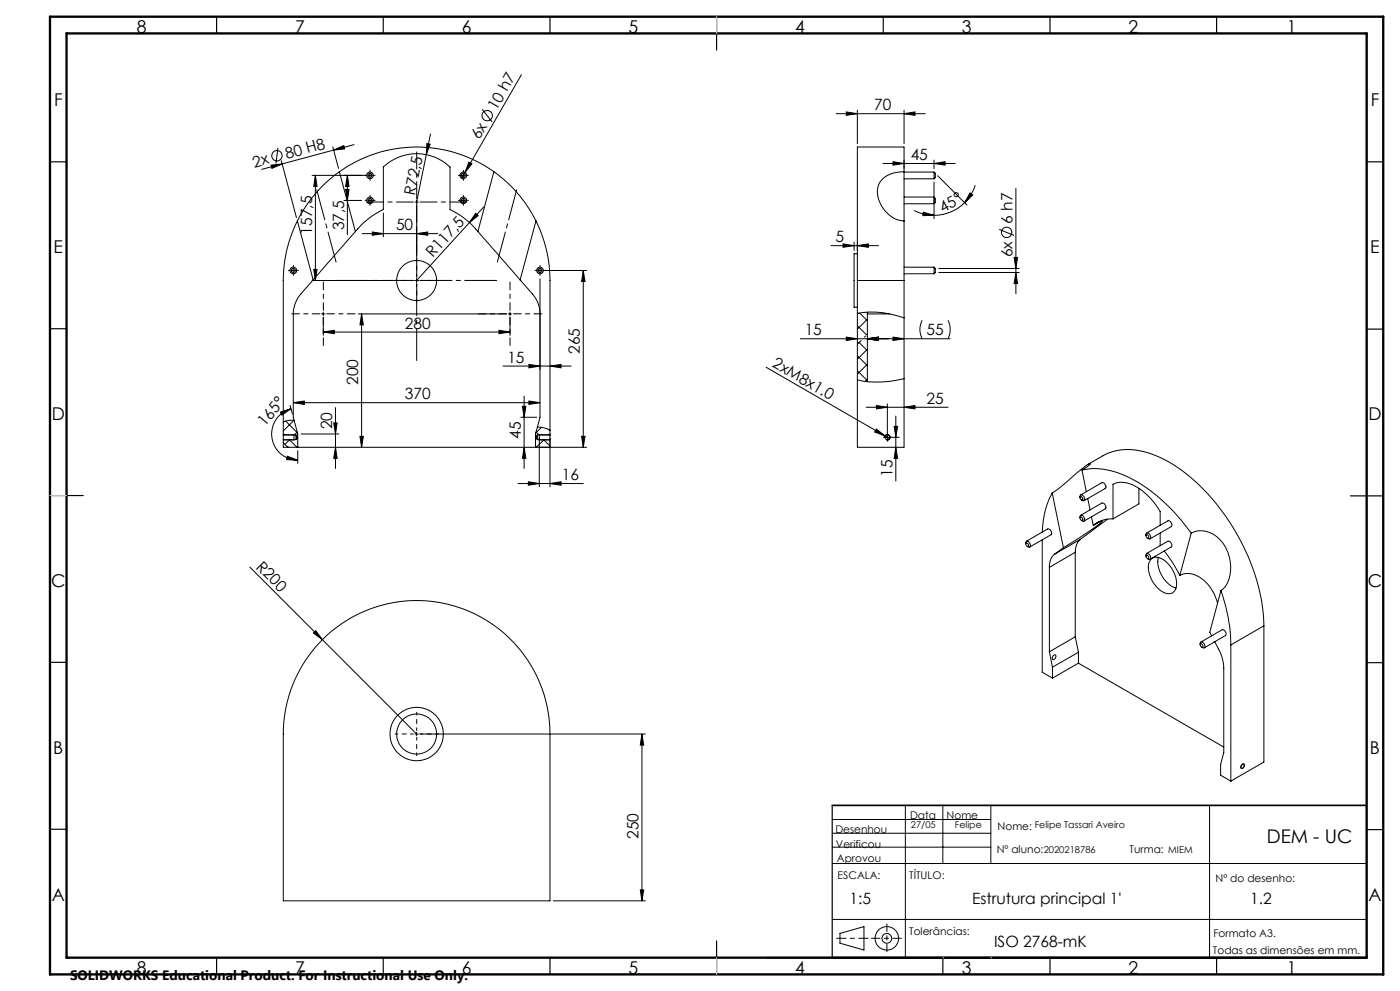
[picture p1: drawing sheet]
<svg xmlns="http://www.w3.org/2000/svg" width="420mm" height="297mm" viewBox="0 0 420 297" stroke-linecap="round" stroke-linejoin="round" font-family="sans-serif">
<g fill="none" stroke="#000" stroke-width=".3">
<path d="M144.7 32.8l2.9 3.7M156.4 22.4l-16.9 29.3M250.9 34.1h26.7M253.9 33.5l3.3 .6-3.3 .5zM257.2 33.1v10M271.2 34.1l3.3-.6v1.1zM271.2 33.1v10M81.3 49.5l3.3-.4-3 1.4zM83.4 44.3l-.6 4.7M84.4 48.2l4.5 17M84.6 49.1l-6.1 1.7M93.6 52.6h16.4"/>
<path d="M94.6 52.6l.5 3.3h-1zM94.6 52.6v31.5M99.8 44l1.8 6.5M100.1 45l-15.5 4.1M100.1 45l3.1-1.4 .2 1zM101.8 51.5a40 40 0 0 0-12.6 14.7M101.8 51.5a39.9 39.9 0 0 1 46.4 0M101.8 51.5l4.8 17.9M103.7 56.8h1l-.5 3.3zM104.2 52.6l.5 3.3h-1zM104.2 52.6v17.7M106.2 43.4l-6.1 1.6"/>
<path d="M110.5 52.6h1M111 52.1v1M111 59.6v1M128.1 43l.9 .2-1.1 3.2zM129.2 40.1l-4.2 20.5M138.5 52.6h1M139 52.1v1M139 59.6v1M139.5 51.7l-1 1.7M140.7 48.6l.9 .5-2.1 2.6zM148.2 51.5a39.8 39.8 0 0 1 12.6 14.7M148.2 51.5l-4.8 17.9"/>
<path d="M264.9 49h21.7M267.9 48.5l3.3 .5-3.3 .5zM271.2 51.5v-7.4h-14v40M271.2 51.5a7.6 7.6 0 0 0-7.7 4.3 8.9 8.9 0 0 0 7.7 10.4M271.2 48v2.4M271.2 51.5v14.7M271.2 53.6h9M271.2 51.6h9M271.2 59.1h9M280.2 49l3.3-.5v1zM280.2 59.1l.4 .4v1.2l-.4 .4M280.2 59.1v2"/>
<path d="M280.2 51.6v2M280.2 51.6l.4 .4v1.2l-.4 .4M280.2 48v2.5M280.2 54.6v10.9M281.3 52.7l8.8 8.8M291 57.8l.8 .7-2.4 2.2zM292.6 55.5l-1.3 2.8-1.9 2.4M304.8 56.5v31.5M89.2 66.2a39.6 39.6 0 0 0-4.2 17.9v46.3M89.2 66.2l4.7 17.7M103.2 60.1h5.3M106.6 69.4l-12.7 14.5"/>
<path d="M106.6 69.4a24.4 24.4 0 0 1 8.4-6.6v-12.7a14.5 14.5 0 0 1 20 0v12.7a24.1 24.1 0 0 1 8.4 6.6M108.7 70h22.6M110.5 60.1h1M111.7 69.5l3.3 .5-3.3 .5zM115 63.8v7.2M124.5 60.6h1M125 70l3.3-.5v1zM125 69v7.5M125 60.1v1M138.5 60.1h1M142.7 63.9l.7 .7-2.6 2.1zM143.4 69.4l12.6 14.5"/>
<path d="M145.1 62l-20.1 22.1M160.8 66.2a40.3 40.3 0 0 1 4.2 17.9v46.3M160.8 66.2l-4.8 17.7M249.3 73.6h14.3M252.9 73.1l3.3 .5-3.3 .5zM256.2 72.6v2.5M257.2 73.6l3.3-.5v1zM257.2 72.6v2.5M257.2 76.1h-1v16h1M271.2 66.2v17.9M271.2 61.1h9M274.2 63.1l2.9 1.1 3.1 .3"/>
<path d="M277 63.6l3.2 .9-3.3 .1zM289.4 60.7a13.1 13.1 0 0 1-9.2 3.8M299.8 68.8l4.4 1.8M304.2 77.1h1.1l-.5 3.4zM87.5 81.1h1M88 80.6v1M93.6 84.1h23.9M93.9 83.9l-3.7 4.3a9.3 9.3 0 0 0-2.2 5.9v31l1.3 5v4M94.1 80.7h1l-.5 3.4zM96.5 94.1h1M97 99.5l3.3-.5v1zM97 95.1v5.4"/>
<path d="M97 99.5h56M97 93.6v1M107.5 94.1h44.5M108.5 94.1l.5 3.3h-1zM108.5 94.1v40M124.5 84.1h1M125 83.6v1M149.7 99l3.3 .5-3.3 .5zM152.5 94.1h1M153 95.1v5.4M153 93.6v1M156 83.9l3.8 4.3a8.8 8.8 0 0 1 2.2 5.9"/>
<path d="M161.5 81.1h1M162 80.6v1M162 83.6v41.5l-.8 2.9M163 81.1h13M175 81.1l.5 3.3h-1zM175 81.1v53M257.2 97.6l2.7 2.7M257.2 93.9a26.4 26.4 0 0 1 14 1.3M257.2 84.1v50h14v-50M257.2 84.1h14M257.5 93.9l-.3 .3M257.9 93.8l2.3 2.3"/>
<path d="M260.2 95.7l-3 3M260.2 94.1h6.6M260.2 93.6v20.8M271.2 82.1h9M271.2 80.1h9M276.6 96a6.1 6.1 0 0 0 0 5.5M280.2 80.1l.4 .4v1.2l-.4 .4M280.2 80.1v2M281.6 81.7h24.2M281.6 80.5h24.2M284.4 96a6.4 6.4 0 0 1 0 5.5M304.8 81.7l.5 3.3h-1.1z"/>
<path d="M150.9 109.7h20.4M157.2 118.7v21.7M158.7 109.2l3.3 .5-3.3 .5zM165 109.7l3.3-.5v1zM229.8 110.1l35.7 20.6M240.1 101.5h44.9M253.9 101l3.3 .5-3.3 .6zM257.2 111.1l3 3M257.2 106.6l3 3M257.6 102.8l-.4 .3M257.7 102.6l2.5 2.5M258.3 102.1l-.6 .6"/>
<path d="M259.7 100.7l-.4 .3M260.2 101.5l3.3-.5v1.1zM260.2 104.7l-3 3M260.2 109.1l-3 3M260.2 113.6l-.7 .7M260.2 100.2l-.1 .1M267.9 101l3.3 .5-3.3 .6zM271.2 113.5a30.1 30.1 0 0 1-14 .3M84.1 123.5l3.2-1-2.7 1.9zM85 132.7l1.5 1.4M85 126.5l2.1-.6 1.1 .1-3.2 3.1M85 130.4v1.4"/>
<path d="M85 131.8v2.3h91M85 131.8h3.8M85 130.4h3.8M85 130.3h3.2v1.6h-3.2M85 130l.4 .4M85.7 126.2l3.6 3.5M86.2 136.7l3.1 1.2-3.3-.1zM86.8 131.8l2.3 2.3 .2-.3M86.9 131.8l-1.5 1.4M87 121.5l.7 2.6M87.3 122.5a7.8 7.8 0 0 0-5.7 8.6 7.8 7.8 0 0 0 7.7 6.8M88 120.7l3.3-.5v1z"/>
<path d="M88 120.7h74M88.8 130.4v1.4M88.8 130.4l.4 .7-.4 .7M89.2 129.5l-.9 .9M89.3 135.1v3.8M90.3 130.1h11.3M100.1 126.7h1l-.5 3.4zM100.6 134.1l.5 3.3h-1zM100.6 122.2v18.2M108 130.8h1l-.5 3.3zM156.2 125.1h4.8M156.7 121.8h1.1l-.6 3.3z"/>
<path d="M157.2 134.1l.6 3.3h-1.1zM158.7 120.2l3.3 .5-3.3 .5zM160.8 129.5l.9 .9M161.2 130.4v1.4M161.2 130.4l-.4 .7 .4 .7M161.2 130.4h3.8M161.2 128l2 .2 1.8 .7M161.2 128l-.5 2.1v4M161.8 131.9h3.2M162.4 128.1l-1.7 1.6M163.1 131.8l1.9 1.9M163.2 131.8l-2.3 2.3-.2-.3"/>
<path d="M164.5 128.7l.5 .4M165 130.4v1.4h-3.8M165 131.3v14.6M165 130.3h-3.2v15.6M165 130l-.4 .4M174.5 130.8h1l-.5 3.3zM259.9 122.1h24.5M262.9 121.5l3.3 .6-3.3 .5zM262.9 128.6l2.6 2.1-3.1-1.2zM265.4 131.3a.8 .8 0 0 1 .7-1 .8 .8 0 0 1 .9 .8 .8 .8 0 0 1-1 .7M265.5 130.7l1.4 .8M265.7 131.1h1"/>
<path d="M266.2 121v9.1M266.2 130.6v1M267.2 131.1h2.6M268.3 127.8h1l-.6 3.3zM268.7 134.1l.6 3.3h-1zM268.7 124.7v19.5M271.2 122.1l3.3-.6v1.1zM326.4 139.2l4.5-2.6a17.6 17.6 0 0 1 15.8 0 50.7 50.7 0 0 1 21.3 18.5 60.4 60.4 0 0 1 11.2 32.5M155.4 144.9h19.6M158.5 144.4l3.3 .5-3.3 .5zM165 144.9l3.3-.5v1zM315.7 147.7a25.3 25.3 0 0 0-3 11.8"/>
<path d="M315.7 147.7l3.3 16.4M324 149.1v-.3a.52 .52 0 0 1 .4-.5 .52 .52 0 0 1 .6 .4 .74 .74 0 0 1 .4 .7 .74 .74 0 0 1-.6 .7l-.4-.2M324 155.2a.55 .55 0 0 1 .3-.8 .55 .55 0 0 1 .7 .4 .75 .75 0 0 1 .4 .8 .75 .75 0 0 1-.6 .6l-.4-.2M324.1 148.9a.61 .61 0 0 1 .6 .3 .61 .61 0 0 1-.1 .7 .71 .71 0 0 1-.5-1zM324.1 155a.64 .64 0 0 1 .6 .3 .64 .64 0 0 1-.1 .7 .76 .76 0 0 1-.5-1zM324.2 148.3l6.4-3.6a1.16 1.16 0 0 1 1 1.7l-6.4 3.7M324.2 154.4l6.4-3.6a1.18 1.18 0 0 1 1 1.7l-6.4 3.7M324.6 140.9a23.1 23.1 0 0 1 17 3.7 55.8 55.8 0 0 1 15.8 15.2M324.6 140.9l2-1.4 .6-.6a29.7 29.7 0 0 0-7.2 5.6l-4.3 3.2M324.6 140.9l1.3 6.5M326.3 149.4l.7 3.4M327.4 154.9l.6 2.6"/>
<path d="M328 157.5l2.7-1.4a70.6 70.6 0 0 1-11.7 8M328.5 157.1l-.5 .4M330 156.2l-1.5 .9M332.2 155.6l-8 6M333.9 155.5v-10.4a8.1 8.1 0 0 1 8.2 1.5 21.8 21.8 0 0 1 6 6.7v4.1M333.9 155.5a8.3 8.3 0 0 0-5.4 1.6M341.7 146.4v4.6l-7.8 4.5M344 159.8l6.4-3.7a1.13 1.13 0 0 1 1.1 1.6l-6.5 3.8M348.1 159.7v3.8M357.4 159.8a7.4 7.4 0 0 1 9.6 3.1 11.7 11.7 0 0 1 .5 13l-1.2 1.1M357.4 159.8l-3.5 12.7M75 170l21.7 21.7"/>
<path d="M307.7 163a.62 .62 0 0 1 .5-.9 .62 .62 0 0 1 .7 .7 .61 .61 0 0 1 .3 .8 .61 .61 0 0 1-.8 .3l-.2-.1M307.8 162.7a.64 .64 0 0 1 .7 .4 .64 .64 0 0 1-.1 .7 .76 .76 0 0 1-.6-1.1zM307.9 162.2l6.4-3.7a1.18 1.18 0 0 1 1 1.8l-6.4 3.6M312.7 161.8v39.7l3 1.7M314.8 170v25.3M316.4 166.1a4.7 4.7 0 0 0-1.6 3.9M319 164.1l-2.6 2M322.6 165.5v25.3M322.6 165.5l-7.8 4.5M324.2 161.6a4.8 4.8 0 0 0-1.6 3.9M324.2 161.6l-7.8 4.5M343.8 166.3a.57 .57 0 0 1 .5-.5 .57 .57 0 0 1 .6 .5 .67 .67 0 0 1 .3 .8 .67 .67 0 0 1-.6 .5l-.3-.2"/>
<path d="M343.8 166.4h.1M343.8 160.5a.58 .58 0 0 1 .4-.8 .58 .58 0 0 1 .7 .5 .67 .67 0 0 1 .4 .8 .67 .67 0 0 1-.7 .5l-.3-.2M343.8 166.4v.2M343.9 160.3a.56 .56 0 0 1 .6 .3 .56 .56 0 0 1-.2 .7l-.4-.4zM343.9 166.4a.62 .62 0 0 1 .6 .3 .62 .62 0 0 1-.1 .8 .76 .76 0 0 1-.5-1.1zM344 165.9l6.4-3.7a1.17 1.17 0 0 1 1 1.7l-6.4 3.7M345.4 167.6a3.7 3.7 0 0 1 4.9 1.2 8 8 0 0 1 2.3 7.9 2.6 2.6 0 0 1-4.1 .5 8.7 8.7 0 0 1-3.8-8.6zM347.5 167.1a8.6 8.6 0 0 0 5.3 9.1M349.3 165.1a39.6 39.6 0 0 1 4.6 7.4M353.9 172.5a6.5 6.5 0 0 1 7.8 1.9 14.1 14.1 0 0 1 3.6 6.3M366.3 177a50.3 50.3 0 0 1 3 16.3M366.3 177l-3.4 12.5 .6 1.1"/>
<path d="M94 189.7l.7-.7 2 2.7zM96.7 191.7l28.3 28.3M97 191.4a40 40 0 0 1 43.5-8.3 40 40 0 0 1 24.5 36.9v50h-80v-50a40.1 40.1 0 0 1 12-28.6zM314.8 195.3l.9 4.7M315.7 200v3.2M316.1 196.4a.48 .48 0 0 1 .7 0 .48 .48 0 0 1-.1 .8l-.1 .1a.53 .53 0 0 1-.9 .3 .53 .53 0 0 1 .1-.9zM322.6 190.8l.9 4.7M322.6 190.8l-7.8 4.5M323.5 198.8l43.6 25.1M323.5 195.5v3.3M323.5 195.5l-7.8 4.5M323.5 198.8l-7.8 4.4"/>
<path d="M360 192.9a.57 .57 0 0 1 .6-.6 .57 .57 0 0 1 .6 .6 .67 .67 0 0 1 .3 .7 .67 .67 0 0 1-.7 .5l-.3-.1M360.1 192.9l-.1 .2M360.2 192.9a.58 .58 0 0 1 .6 .4 .58 .58 0 0 1-.2 .7l-.4-.4zM360.3 192.4l6.3-3.7a1.17 1.17 0 0 1 1 1.8l-6.3 3.7M364.4 192.3l1.1 2.2a13.1 13.1 0 0 1 1.6 5.7v25.3l-.9 3.6v3.2l3.1 1.8M369.3 193.3v40.8M379.2 187.6l-9.9 5.7M379.2 187.6v40.8l-9.9 5.7M124.5 220h1M125 219.5v1M126 220h67.6M192.6 220l.5 3.3h-1z"/>
<path d="M192.6 220v50M372.5 229.2a.5 .5 0 0 1 .8-.2 .5 .5 0 0 1-.1 .9l-.1 .1a.5 .5 0 0 1-.8 .3 .5 .5 0 0 1 .1-.9zM372.6 229.2l.3-.2a.6 .6 0 0 1 .2 .8 .6 .6 0 0 1-.8 .2zM249.7 258.8h160.3M249.7 249.7h47.6M249.7 245.6h47.6M249.7 253.9h47.6M271.6 241.4v45.6M282.9 241.4v17.4M297.3 241.4v17.4M362.9 241.4v45.6M166 270h27.6"/>
<path d="M192.1 266.7h1l-.5 3.3zM249.7 275.6h160.3M252 279.7l7.2-2v7l-7.2-2z"/>
<circle cx="146.2" cy="34.6" r="1.55"/>
<circle cx="83.1" cy="46.7" r="1.56"/>
<circle cx="111" cy="52.6" r=".6"/>
<circle cx="111" cy="52.6" r="1"/>
<circle cx="139" cy="52.6" r=".6"/>
<circle cx="139" cy="52.6" r=".99"/>
<circle cx="111" cy="60.1" r=".6"/>
<circle cx="111" cy="60.1" r="1"/>
<circle cx="139" cy="60.1" r=".98"/>
<circle cx="139" cy="60.1" r=".6"/>
<circle cx="302" cy="69.6" r="1.55"/>
<circle cx="88" cy="81.1" r=".6"/>
<circle cx="88" cy="81.1" r="1"/>
<circle cx="125" cy="84.1" r="6"/>
<circle cx="162" cy="81.1" r=".6"/>
<circle cx="162" cy="81.1" r=".99"/>
<circle cx="266.2" cy="131.1" r=".7"/>
<circle cx="125" cy="220" r="6"/>
<circle cx="125" cy="220" r="8"/>
<circle cx="266" cy="281.2" r="1.46"/>
<circle cx="266.1" cy="281.2" r="3.5"/>
</g>
<path d="M124 84h-5.5M125 83v-5.5M125 85v5.5M126 84h5.5M124 220h-5.5M125 219v-5.5M126 220h5.5M125 221v5.5" fill="none" stroke="#000" stroke-width=".3" stroke-dasharray="15.2 1.3 1.3 1.3" stroke-dashoffset="14.4"/>
<path d="M100.8 78.5l-5.8-21.6M149.2 78.5l5.8-21.6" fill="none" stroke="#000" stroke-width=".3" stroke-dasharray="15.2 1.3 1.3 1.3" stroke-dashoffset="5.9"/>
<path d="M261.4 281.2h9" fill="none" stroke="#000" stroke-width=".3" stroke-dasharray="15.2 1.3 1.3 1.3" stroke-dashoffset="12.7"/>
<path d="M266.1 276.9v8.3" fill="none" stroke="#000" stroke-width=".3" stroke-dasharray="15.2 1.3 1.3 1.3" stroke-dashoffset="13"/>
<path d="M260.4 281.2h-9.4" fill="none" stroke="#000" stroke-width=".3" stroke-dasharray="15.2 1.3 1.3 1.3" stroke-dashoffset="12.4"/>
<g fill="none" stroke="#000" stroke-width=".35">
<path d="M65 5v5M115 5v5M165 5v5M215 5v10M265 5v5M315 5v5M365 5v5M15 48.5h5M410 48.5h5M15 98.5h5M410 98.6h5M15 148.5h10"/>
<path d="M405.1 148.6h9.9M15 198.5h5M410 198.6h5M15 248.5h5M249.7 241.4v45.6M410 248.6h5M410 241.4v45.6M65 287v5M115 287v5M165 287v5M215 282v10M282.9 287v5"/>
<path d="M315 287v5M365 287v5"/>
</g>
<path d="M249.7 241.4h160.3M230 287h180" fill="none" stroke="#000" stroke-width=".5"/>
<path d="M15 5h400v287h-400zM20 10h390v277h-390z" fill="none" stroke="#000" stroke-width=".7"/>
<path d="M282.9 287h.1M297.3 287h.1" fill="none" stroke="#c0c0c0" stroke-width=".3"/>
<path d="M215 5v5M15 148.5h5M215 287v5" fill="none" stroke="#c0c0c0" stroke-width=".35"/>
<g fill="none" stroke="#000" stroke-width=".3" stroke-dasharray="15.2 1.3 1.3 1.3">
<path d="M110 52.5h-.5M111 51.5v-.5M111 53.5v.5M111 59v-.5M112 52.5h.5M138 52.5h-.5M139 51.5v-.5M139 53.5v.5M139 59v-.5M140 52.5h.5M110 60h-.5M111 61v.5"/>
<path d="M112 60h.5M138 60h-.5M139 61v.5M140 60h.5M87 81h-.5M88 80v-.5M88 82v.5M89 81h.5M161 81h-.5M162 80v-.5M162 82v.5M163 81h.5"/>
<path d="M265.2 131h-.2M266.2 130v-.2M266.2 132v.2M267.2 131h.2"/>
</g>
<path d="M96 94h-8.5M97 93v-8.5M97 95v8.5M98 94h8.5M152 94h-8.5M153 93v-8.5M153 95v8.5M154 94h8.5" fill="none" stroke="#000" stroke-width=".3" stroke-dasharray="15.2 1.3 1.3 1.3" stroke-dashoffset="12.9"/>
<path d="M125 59.5v-14M124 60.5h-14M125 61.5v14M126 60.5h14" fill="none" stroke="#000" stroke-width=".3" stroke-dasharray="15.2 1.3 1.3 1.3" stroke-dashoffset="10.1"/>
<path d="M124 84h-23M125 83v-23M125 85v23M126 84h23" fill="none" stroke="#000" stroke-width=".3" stroke-dasharray="15.2 1.3 1.3 1.3" stroke-dashoffset="5.6"/>
<g fill="#000">
<path d="M128.1 43l.9 .2-1.1 3.2zM140.7 48.6l.9 .5-2.1 2.6zM142.7 63.9l.7 .7-2.6 2.1zM262.9 128.6l2.6 2.1-3.1-1.2zM94 189.7l.7-.7 2 2.7z"/>
<path d="M100.1 45l3.1-1.4 .2 1zM81.3 49.5l3.3-.4-3 1.4z"/>
<path d="M125 70l3.3-.5v1zM111.7 69.5l3.3 .5-3.3 .5zM165 144.9l3.3-.5v1zM158.5 144.4l3.3 .5-3.3 .5zM271.2 34.1l3.3-.6v1.1zM253.9 33.5l3.3 .6-3.3 .5zM280.2 49l3.3-.5v1zM267.9 48.5l3.3 .5-3.3 .5zM257.2 73.6l3.3-.5v1zM252.9 73.1l3.3 .5-3.3 .5z"/>
<path d="M277 63.6l3.2 .9-3.3 .1zM291 57.8l.8 .7-2.4 2.2z"/>
<path d="M175 81.1l.5 3.3h-1zM174.5 130.8h1l-.5 3.3zM108.5 94.1l.5 3.3h-1zM108 130.8h1l-.5 3.3zM156.7 121.8h1.1l-.6 3.3zM157.2 134.1l.6 3.3h-1.1zM100.1 126.7h1l-.5 3.4zM100.6 134.1l.5 3.3h-1zM104.2 52.6l.5 3.3h-1zM103.7 56.8h1l-.5 3.3zM94.6 52.6l.5 3.3h-1zM94.1 80.7h1l-.5 3.4zM268.3 127.8h1l-.6 3.3zM268.7 134.1l.6 3.3h-1zM192.6 220l.5 3.3h-1zM192.1 266.7h1l-.5 3.3z"/>
<path d="M304.8 81.7l.5 3.3h-1.1zM304.2 77.1h1.1l-.5 3.4z"/>
<path d="M165 109.7l3.3-.5v1zM158.7 109.2l3.3 .5-3.3 .5z"/>
<path d="M260.2 101.5l3.3-.5v1.1zM253.9 101l3.3 .5-3.3 .6zM267.9 101l3.3 .5-3.3 .6zM260.2 101.5l3.3-.5v1.1z"/>
<path d="M84.1 123.5l3.2-1-2.7 1.9zM86.2 136.7l3.1 1.2-3.3-.1z"/>
<path d="M88 120.7l3.3-.5v1zM158.7 120.2l3.3 .5-3.3 .5zM97 99.5l3.3-.5v1zM149.7 99l3.3 .5-3.3 .5z"/>
<path d="M262.9 121.5l3.3 .6-3.3 .5zM271.2 122.1l3.3-.6v1.1z"/>
</g>
<text font-size="5.6" x="380" y="252.6">DEM - UC</text>
<g font-size="5.3">
<text x="41" y="9.9">8</text>
<text x="88.5" y="9.9">7</text>
<text x="138.5" y="9.9">6</text>
<text x="188.5" y="9.9">5</text>
<text x="238.5" y="9.9">4</text>
<text x="288.5" y="9.9">3</text>
<text x="338.5" y="9.9">2</text>
<text x="386" y="9.9">1</text>
<text x="16.2" y="31.7">F</text>
<text x="411.2" y="31.7">F</text>
<text x="16.1" y="75.9">E</text>
<text x="411.1" y="75.9">E</text>
<text x="15.5" y="125.9">D</text>
<text x="410.5" y="125.9">D</text>
<text x="15.4" y="175.9">C</text>
<text x="410.4" y="175.9">C</text>
<text x="16" y="225.9">B</text>
<text x="411" y="225.9">B</text>
<text x="15.5" y="270.2">A</text>
<text x="410.5" y="270.2">A</text>
<text x="41" y="291.9">8</text>
<text x="88.5" y="291.9">7</text>
<text x="138.5" y="291.9">6</text>
<text x="188.5" y="291.9">5</text>
<text x="238.5" y="291.9">4</text>
<text x="288.5" y="291.9">3</text>
<text x="338.5" y="291.9">2</text>
<text x="386" y="291.9">1</text>
</g>
<g font-size="4.7">
<text x="148.9" y="33.3" transform="rotate(-60 148.9 33.3)">10 h7</text>
<text x="262.2" y="33">70</text>
<text x="86" y="47.6" transform="rotate(-15 86 47.6)">80 H8</text>
<text x="143.9" y="42" transform="rotate(-60 143.9 42)">6x</text>
<text x="273.2" y="47.9">45</text>
<text x="76.3" y="50.3" transform="rotate(-15 76.3 50.3)">2x</text>
<text x="124.5" y="58.8" transform="rotate(-79 124.5 58.8)">R72,5</text>
<text x="282.8" y="63.7" transform="rotate(-28 282.8 63.7)">45°</text>
<text x="93.6" y="70.3" transform="rotate(-90 93.6 70.3)">157,5</text>
<text x="103.2" y="69" transform="rotate(-90 103.2 69)">37,5</text>
<text x="118.8" y="69">50</text>
<text x="303.7" y="67.1" transform="rotate(-90 303.7 67.1)">6 h7</text>
<text x="129.9" y="77.3" transform="rotate(-48 129.9 77.3)">R117,5</text>
<text x="250.6" y="72.6">5</text>
<text x="303.7" y="77.2" transform="rotate(-90 303.7 77.2)">6x</text>
<text x="121.5" y="98.5">280</text>
<text x="241.4" y="100.5">15</text>
<text x="278" y="100.5">55</text>
<text x="174" y="106.1" transform="rotate(-90 174 106.1)">265</text>
<text x="152.2" y="108.7">15</text>
<text x="231.5" y="109.8" transform="rotate(30 231.5 109.8)">2xM8x1.0</text>
<text x="107.5" y="115.4" transform="rotate(-90 107.5 115.4)">200</text>
<text x="121.5" y="119.7">370</text>
<text x="278" y="121">25</text>
<text x="79.5" y="128.1" transform="rotate(-50 79.5 128.1)">165°</text>
<text x="99.6" y="128.6" transform="rotate(-90 99.6 128.6)">20</text>
<text x="156.3" y="131.5" transform="rotate(-90 156.3 131.5)">45</text>
<text x="168.5" y="143.9">16</text>
<text x="267.8" y="142.9" transform="rotate(-90 267.8 142.9)">15</text>
<text x="76.6" y="170.1" transform="rotate(45 76.6 170.1)">R200</text>
<text x="191.6" y="251.4" transform="rotate(-90 191.6 251.4)">250</text>
<text x="254.9" y="270.8">1:5</text>
<text x="291.6" y="270.8">Estrutura principal 1'</text>
<text x="375" y="270.8">1.2</text>
<text x="298.2" y="283.9">ISO 2768-mK</text>
</g>
<text font-size="4.1" x="21" y="293.7">SOLIDWORKS Educational Product. For Instructional Use Only.</text>
<g font-size="3.2">
<text x="273" y="245.6">Data</text>
<text x="284" y="245.6">Nome</text>
<text x="250.6" y="249.7">Desenhou</text>
<text x="299.3" y="248.8">Nome:</text>
<text x="250.8" y="254.1">Verificou</text>
<text x="299" y="255.8">Nº aluno:</text>
<text x="338.9" y="255.8">Turma:</text>
<text x="251.1" y="258.3">Aprovou</text>
<text x="251.3" y="263.4">ESCALA:</text>
<text x="272.8" y="263.4">TÍTULO:</text>
<text x="364.7" y="264.4">Nº do desenho:</text>
<text x="272.8" y="280.2">Tolerâncias:</text>
<text x="364" y="280.7">Formato A3.</text>
<text x="363.9" y="285.8">Todas as dimensões em mm.</text>
</g>
<g font-size="2.8">
<text x="273.3" y="248.3">27/05</text>
<text x="286.5" y="248.3">Felipe</text>
<text x="310.4" y="248.3">Felipe Tassari Aveiro</text>
<text x="313.1" y="255.5">2020218786</text>
<text x="350.5" y="255.5">MIEM</text>
</g>
</svg>
